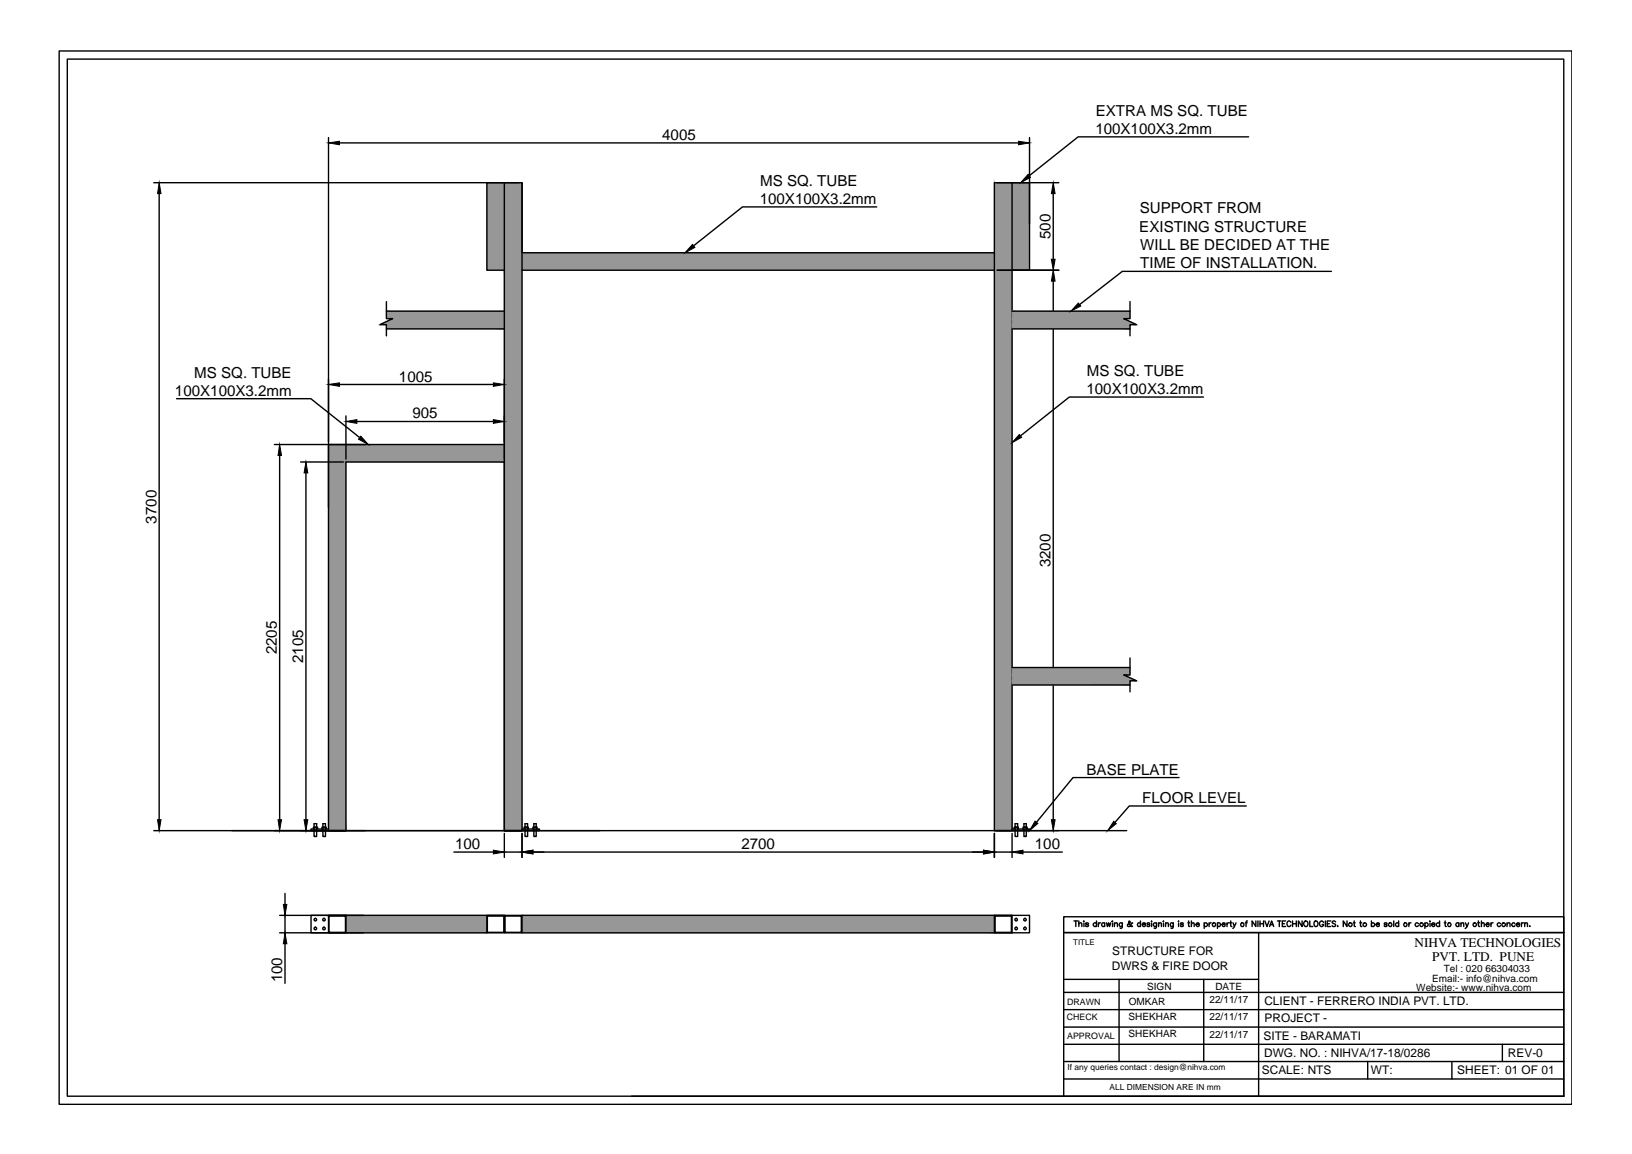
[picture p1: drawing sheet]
<svg xmlns="http://www.w3.org/2000/svg" width="297mm" height="210mm" viewBox="0 0 297 210" stroke-linecap="round" stroke-linejoin="round" font-family="sans-serif">
<!-- layer: 0 -->
<g fill="#979797" stroke="#979797" stroke-width=".18">
<path d="M181 33.2v12.8h3.2zM181 33.2h3.2v12.8z"/>
<path d="M184.2 33.2v15.9h3.2zM184.2 33.2h3.2v15.9z"/>
<path d="M181 46v3.1h3.2zM181 46h3.2v3.1z"/>
<path d="M95 46v3.1h86zM95 46h86v3.1z"/>
<path d="M91.8 33.2v15.9h3.2zM91.8 33.2h3.2v15.9z"/>
<path d="M88.6 33.2v15.9h3.2zM88.6 33.2h3.2v15.9z"/>
<path d="M181 49.1v102h3.2zM181 49.1h3.2v102z"/>
<path d="M91.8 49.1v102h3.2zM91.8 49.1h3.2v102z"/>
<path d="M59.8 80.9v3.1h32zM59.8 80.9h32v3.1z"/>
<path d="M59.8 84v67.1h3.2zM59.8 84h3.2v67.1z"/>
<path d="M70.3 56.6v1.4h21.5zM70.3 56.6h21.5v1.4z"/>
<path d="M69.1 59.1h22.7l-20.3-1.1zM71.5 58h20.3v1.1z"/>
<path d="M70.3 59.1v.7h21.5zM70.3 59.1h21.5v.7z"/>
<path d="M95 166.5v3.2h86zM95 166.5h86v3.2z"/>
<path d="M63 166.5v3.2h25.6zM63 166.5h25.6v3.2z"/>
<path d="M184.2 56.6v1.4h21.5zM184.2 56.6h21.5v1.4z"/>
<path d="M184.2 58v1.1h22.7zM184.2 58h20.3l2.4 1.1z"/>
<path d="M184.2 59.1v.7h21.5zM184.2 59.1h21.5v.7z"/>
<path d="M184.2 121.4v1.4h21.5zM184.2 121.4h21.5v1.4z"/>
<path d="M184.2 122.8v1h22.7zM184.2 122.8h20.3l2.4 1z"/>
<path d="M184.2 123.8v.8h21.5zM184.2 123.8h21.5v.8z"/>
</g>
<g fill="none" stroke="#000" stroke-width=".25">
<path d="M10.8 9.3h275.3v191.6h-275.3zM12.2 10.8h272.4v188.6h-272.4zM28 33.2h66.5M29 35.2v113.9M59.8 25v126.1h3.2h-6.4v-.3h3.2M61.8 26h123.6M91.8 33.2h3.2v117.9h-3.2zM91.8 33.2h-3.2v15.9h3.2M95 33.2v12.8h86v-12.8h3.2v117.9h-3.2v-105.1M159.6 37.6h-24.5l-8.8 7.1M181.5 33.2h11.2M184.2 33.2h3.2v15.9h-3.2"/>
<path d="M187.4 25v15.7M191.7 35.2v12M227.3 24.9h-31.1l-8.9 7.1M70.3 54.9v3.1h1.2l-2.4 1.1h1.2v2M70.3 56.6h21.5M70.3 59.8h21.5M95 49.1h86M181.5 49.1h11.2M184.2 56.6h21.5M184.2 59.8h21.5M191.7 51.1v98M205.7 54.9v3.1h-1.2l2.4 1.1h-1.2v2"/>
<path d="M242.3 49.4h-38l-7.8 6M32.1 72.5h24.5l8.9 7.1M61.8 69.9h28M63 75.6v7.9M65 76.7h24.8M91.8 69v14.5M219 72.2h-24.4l-8.9 7.1M49.9 80.9h41.9M50.9 82.8v66.3M54.7 84h7.8M55.7 86v63.1M205.7 119.7v3.1h-1.2l2.4 1h-1.2v2.1"/>
<path d="M184.2 121.4h21.5M184.2 124.6h21.5M28 151.1h177.1M57.2 150.5h.6v.3M57.2 149.8h.4v2.3h-.4zM57.6 150.5h-.6v.3M58.8 150.5h.6v.3M58.8 149.8h.4v2.3h-.4zM59.2 150.5h-.6v.3M63 151.1v-67.1h28.8v67.1M82.6 155h7.2M91.8 155h3.2"/>
<path d="M91.8 151.6v4.4M95 150.8h3.2v.3h-6.4h3.2M95 151.6v4.4M95.6 150.5h.6v.3M95.6 149.8h.4v2.3h-.4zM96 150.5h-.6v.3M97 155h82M97.2 150.5h.6v.3M97.2 149.8h.4v2.3h-.4zM97.6 150.5h-.6v.3M181 151.6v4.4M181 155h3.2"/>
<path d="M184.2 150.8h3.2v.3h-6.4M184.2 151.6v4.4M184.8 150.5h.5v.3M184.8 149.8h.4v2.3h-.4zM185.2 150.5h-.6v.3M186.2 155h7.2M186.4 150.5h.6v.3M186.4 149.8h.4v2.3h-.4zM186.8 150.5h-.6v.3M214.6 141.4h-19.3l-6.6 8.2M226.8 146.6h-21.3l-2.6 3M50.9 169.7h40.9"/>
<path d="M50.9 166.5h15.2M51.9 162.5v2M51.9 166.5v3.2M51.9 171.7v7.2M59.9 166.6h3v3h-3zM63 169.7h-6.4v-3.2h6.4h-3.2v3.2h3.2v-3.2h28.8h-3.2v3.2M88.7 166.6h3v3h-3zM91.9 166.6h3v3h-3zM95 166.5h-3.2v3.2h3.2v-3.2h86M181 166.5h6.4v3.2h-6.3M181 166.5v3.2M181 166.5h3.2v3.2h-89.2"/>
<path d="M181.1 166.6h3v3h-3zM193.6 178.1h35.5M195.5 167.5h.6M195.8 167.5v1M196.4 168.1l.2-.2h.2l.1 .6M196.4 167.5v1M197.3 167.5v.1zM197.3 167.9v.6M198.1 168l-.2-.1h-.3v.2l.5 .3-.2 .1h-.3v-.1M199.6 168a.32 .32 0 0 0-.5-.1 .32 .32 0 0 0 0 .5 .32 .32 0 0 0 .5 0M199.6 167.5v1M199.9 167.9v.6"/>
<path d="M200.3 167.9h-.2l-.2 .2M201.1 168a.3 .3 0 0 0-.5 0 .3 .3 0 0 0 0 .4 .3 .3 0 0 0 .5 0M201.1 167.9v.6M201.4 167.9l.2 .6 .2-.6 .1 .6 .3-.6M202.5 167.5v.1zM202.5 167.9v.6M202.8 168.1l.3-.2h.2l.1 .6M202.8 167.9v.6M203.7 178.1v15M204.3 167.9l-.1 .8-.1 .2-.3-.1M204.3 168a.32 .32 0 0 0-.5-.1 .32 .32 0 0 0 0 .5 .32 .32 0 0 0 .5 0M206.1 167.9a.65 .65 0 0 1-.9 .5v-.3l.5-.3-.2-.3-.1 .2 .1 .4 .4 .4 .2-.1"/>
<path d="M207.6 168a.3 .3 0 0 0-.5 0 .3 .3 0 0 0 0 .4 .3 .3 0 0 0 .5 0M207.6 167.5v1M207.9 168.1h.6a.3 .3 0 0 0-.5-.1 .3 .3 0 0 0 0 .4 .3 .3 0 0 0 .5 0M209.3 168l-.1-.1h-.4v.2l.4 .1 .1 .2-.2 .1-.3-.1M209.6 167.5v.1zM209.6 167.9v.6M210.5 167.9v.8l-.2 .2-.2-.1M210.5 168a.32 .32 0 0 0-.5-.1 .32 .32 0 0 0 0 .5 .32 .32 0 0 0 .5 0M210.9 168.1l.2-.2h.2l.1 .6M210.9 167.9v.6M211.8 167.5v.1zM211.8 167.9v.6"/>
<path d="M212.1 168.1l.3-.2h.2l.1 .6M212.1 167.9v.6M213.5 167.9v.8l-.1 .2-.3-.1M213.5 168a.3 .3 0 0 0-.4 0 .3 .3 0 0 0 0 .4 .3 .3 0 0 0 .4 0M214.5 167.5v.1zM214.5 167.9v.6M215.4 168l-.2-.1h-.3v.2l.4 .1 .1 .2-.2 .1h-.3v-.1M216.2 167.9h.3M216.3 167.5v.8l.2 .2M216.8 168.1l.3-.2h.2l.1 .6M216.8 167.5v1M217.7 168.1h.6l-.1-.2a.32 .32 0 0 0-.5 .1 .32 .32 0 0 0 .1 .5 .32 .32 0 0 0 .5-.1"/>
<path d="M219.1 178.1v15M219.2 168a.32 .32 0 0 1 .5-.1 .32 .32 0 0 1 0 .5 .32 .32 0 0 1-.5 0M219.2 167.9v1M220.1 167.9v.6M220.4 167.9h-.2l-.1 .2M221.6 168a.3 .3 0 0 1 .4 0 .3 .3 0 0 1 0 .4 .3 .3 0 0 1-.4 0M221.6 167.9v1M222.4 168.1h.6a.3 .3 0 0 0-.5-.1 .3 .3 0 0 0 0 .4 .3 .3 0 0 0 .5 0M223.3 167.9v.6M223.7 167.9h-.2l-.2 .2M223.8 167.9h.4M224 167.5v.8l.2 .2"/>
<path d="M224.4 167.9l.3 .6 .3-.6M224.7 168.5l-.3 .4M226.7 167.9h.3M227 167.5l-.2 .2v.8M228.6 167.5v1l-.7-1v1M229 167.5v1M229.1 169.6v29.8M229.3 167.5v1M229.3 168h.7M230 167.5v1M230.2 167.5l.4 1 .4-1M231.1 168.5l.4-1 .3 1"/>
<path d="M231.2 168.2h.5M232.5 167.5h.6M232.8 167.5v1M233.4 168h.4M234 167.5h-.6v1h.6M235 167.8a.37 .37 0 0 0-.5-.3 .37 .37 0 0 0-.3 .4v.2a.37 .37 0 0 0 .3 .4 .37 .37 0 0 0 .5-.2M235.3 168h.6M235.3 167.5v1M235.9 167.5v1M237 167.5v1l-.7-1v1M237.3 167.8a.37 .37 0 0 1 .5-.3 .37 .37 0 0 1 .3 .4v.2a.38 .38 0 0 1-.4 .4 .38 .38 0 0 1-.4-.4zM238.4 167.5v1h.5"/>
<path d="M239.2 167.7l.2-.2a.49 .49 0 0 1 .5 .5 .49 .49 0 0 1-.6 .5l-.1-.4zM240.9 167.8a.37 .37 0 0 0-.4-.3 .37 .37 0 0 0-.3 .4v.2a.36 .36 0 0 0 .3 .4 .36 .36 0 0 0 .4-.4h-.3M241.2 167.5v1M241.6 168h.3M242.2 167.5h-.6v1h.6M243.1 167.7l-.2-.2-.4 .2v.2l.5 .2v.4h-.3l-.2-.1M243.5 168.4h.1M245.2 167.5v1l-.7-1v1M246.3 167.9h.3M246.5 167.5v.8l.2 .2M247.5 167.9h.3M247.6 167.5l.1 1h.2"/>
<path d="M249.6 168a.32 .32 0 0 1 .5-.1 .32 .32 0 0 1 0 .5 .32 .32 0 0 1-.5 0M249.6 167.5v1M250.5 168.1h.6a.33 .33 0 0 0-.4-.2 .33 .33 0 0 0-.3 .3 .33 .33 0 0 0 .3 .3l.4-.1M252.4 168v-.1h-.4v.2l.4 .1v.2l-.2 .1-.3-.1M253.7 167.5v1M254.6 168a.32 .32 0 0 0-.5-.1 .32 .32 0 0 0 0 .5 .32 .32 0 0 0 .5 0M254.6 167.5v1M256.4 167.9v.6M256.8 167.9h-.2l-.2 .2M258.2 168a.32 .32 0 0 0-.5-.1 .32 .32 0 0 0 0 .5 .32 .32 0 0 0 .5 0M259.3 168a.32 .32 0 0 1 .5-.1 .32 .32 0 0 1 0 .5 .32 .32 0 0 1-.5 0M259.3 167.9v1"/>
<path d="M260.3 167.5v.1zM260.3 167.9v.6M260.6 168.1h.6l-.1-.2a.33 .33 0 0 0-.4 .1 .33 .33 0 0 0 0 .4 .33 .33 0 0 0 .5 0M262 168a.32 .32 0 0 0-.5-.1 .32 .32 0 0 0 0 .5 .32 .32 0 0 0 .5 0M262 167.5v1M262.9 167.9h.3M263 167.5v.8l.2 .2M265.5 168a.3 .3 0 0 0-.4 0 .3 .3 0 0 0 0 .4 .3 .3 0 0 0 .4 0M265.5 167.9v.6M265.9 168.1l.3-.2h.2v.6M265.9 167.9v.6M266.7 167.9l.3 .6 .3-.6"/>
<path d="M267 168.5l-.3 .4M269 167.9h.3M269.1 167.5v.8l.2 .2M269.6 168.1l.2-.2h.3v.6M269.6 167.5v1M270.5 168.1h.5a.3 .3 0 0 0-.4-.1 .3 .3 0 0 0 0 .4 .3 .3 0 0 0 .4 0M271.4 167.9v.6M271.8 167.9h-.3l-.1 .2M273.1 168a.32 .32 0 0 0-.5-.1 .32 .32 0 0 0 0 .5 .32 .32 0 0 0 .5 0M274.3 168.1l.2-.2h.3v.6M274.3 167.9v.6M275.7 168a.32 .32 0 0 0-.5-.1 .32 .32 0 0 0 0 .5 .32 .32 0 0 0 .5 0"/>
<path d="M276 168.1h.6a.33 .33 0 0 0-.4-.2 .33 .33 0 0 0-.3 .3 .33 .33 0 0 0 .3 .3l.4-.1M276.9 167.9v.6M277.3 167.9h-.3l-.1 .2M277.5 168.1l.1-.2h.4v.6M277.5 167.9v.6M278.4 168.4h.1M114.9 199.4h169.7M193.6 199.4v-29.8h91h-91v-2.8h91v32.6M193.6 189.9h91M193.6 186.8h91M193.6 183.6h91M193.6 180.5h91"/>
<path d="M193.6 193.1h91M193.6 196.3h91M248.9 193.1v3.2M264.3 193.1v3.2M273.4 189.9v3.2"/>
<circle cx="57.4" cy="168.9" r=".23"/>
<circle cx="57.4" cy="167.3" r=".23"/>
<circle cx="59" cy="167.3" r=".23"/>
<circle cx="59" cy="168.9" r=".23"/>
<circle cx="184.9" cy="167.3" r=".23"/>
<circle cx="184.9" cy="168.9" r=".23"/>
<circle cx="186.6" cy="167.3" r=".23"/>
<circle cx="186.6" cy="168.9" r=".23"/>
<circle cx="221" cy="168.2" r=".32"/>
<circle cx="226.1" cy="168.2" r=".32"/>
<circle cx="245.8" cy="168.2" r=".33"/>
<circle cx="248.4" cy="168.2" r=".33"/>
<circle cx="253" cy="168.2" r=".32"/>
<circle cx="255.8" cy="168.2" r=".32"/>
<circle cx="258.7" cy="168.2" r=".33"/>
<circle cx="263.8" cy="168.2" r=".32"/>
<circle cx="268.4" cy="168.2" r=".32"/>
<circle cx="273.7" cy="168.2" r=".33"/>
</g>
<g fill="#000" stroke="#000" stroke-width=".18">
<path d="M29 33.2l.3 2h-.6zM59.8 26l2-.3v.6zM185.4 25.7l2 .3-2 .3zM187.1 31.7l.5 .6-1.8 .9zM191.7 33.2l.3 2h-.6zM126 44.5l.5 .5-1.8 1zM191.7 49.1l.3 2h-.6zM191.4 47.2h.6l-.3 1.9zM196.3 55.1l.4 .6-1.8 .9zM59.8 69.9l2-.3v.7zM63 76.7l2-.4v.7zM65.7 79.3l1.3 1.6-1.8-1z"/>
<path d="M89.8 76.3l2 .4-2 .3zM89.8 69.6l2 .3-2 .4zM185.5 79l.4 .5-1.7 1zM50.9 80.9l.3 1.9h-.6zM55.7 84l.3 2h-.7zM28.7 149.1h.6l-.3 2zM50.6 149.1h.6l-.3 2zM55.3 149.1h.7l-.3 2zM89.8 154.6l2 .4-2 .3zM95 155l2-.4v.7zM179 154.6l2 .4-2 .3zM184.2 155l2-.4v.7z"/>
<path d="M188.4 149.4l.5 .4-1.5 1.3zM191.4 149.1h.6l-.3 2zM202.7 149.4l.5 .4-1.6 1.3zM51.6 164.5h.6l-.3 2zM51.9 169.7l.3 2h-.6z"/>
</g>
<g font-size="2.8">
<text x="199.4" y="21">EXTRA MS SQ. TUBE</text>
<text x="120.5" y="25.5">4005</text>
<text x="199.4" y="24.4">100X100X3.2mm</text>
<text x="138.4" y="33.8">MS SQ. TUBE</text>
<text x="138.3" y="37.1">100X100X3.2mm</text>
<text x="207.4" y="38.8">SUPPORT FROM</text>
<text x="191.2" y="43.5" transform="rotate(-90 191.2 43.5)">500</text>
<text x="207.4" y="42.1">EXISTING STRUCTURE</text>
<text x="207.5" y="45.5">WILL BE DECIDED AT THE</text>
<text x="207.5" y="48.8">TIME OF INSTALLATION.</text>
<text x="35.4" y="68.7">MS SQ. TUBE</text>
<text x="72.6" y="69.4">1005</text>
<text x="197.8" y="71.7">100X100X3.2mm</text>
<text x="197.8" y="68.4">MS SQ. TUBE</text>
<text x="31.8" y="72">100X100X3.2mm</text>
<text x="75.1" y="76.1">905</text>
<text x="28.5" y="95.2" transform="rotate(-90 28.5 95.2)">3700</text>
<text x="191.2" y="103.2" transform="rotate(-90 191.2 103.2)">3200</text>
<text x="50.4" y="119" transform="rotate(-90 50.4 119)">2205</text>
<text x="55.2" y="120.7" transform="rotate(-90 55.2 120.7)">2105</text>
<text x="197.8" y="140.9">BASE PLATE</text>
<text x="207.9" y="146.1">FLOOR LEVEL</text>
<text x="82.8" y="154.4">100</text>
<text x="134.9" y="154.5">2700</text>
<text x="188.4" y="154.4">100</text>
<text x="51.4" y="178.7" transform="rotate(-90 51.4 178.7)">100</text>
</g>
<g font-size="2.4">
<text x="257.4" y="172.2">NIHVA TECHNOLOGIES</text>
<text x="260.7" y="174.8">PVT. LTD. PUNE</text>
</g>
<g font-size="2.2">
<text x="202.5" y="173.8">STRUCTURE FOR</text>
<text x="202.4" y="176.4">DWRS &amp; FIRE DOOR</text>
<text x="230.1" y="182.9">CLIENT - FERRERO INDIA PVT. LTD.</text>
<text x="230.2" y="186">PROJECT -</text>
<text x="230" y="189.1">SITE - BARAMATI</text>
<text x="229.7" y="195.4">SCALE: NTS</text>
<text x="230.1" y="192.3">DWG. NO. : NIHVA/17-18/0286</text>
<text x="249.5" y="195.4">WT:</text>
<text x="265.2" y="195.4">SHEET: 01 OF 01</text>
<text x="274.5" y="192.3">REV-0</text>
</g>
<g font-size="1.8">
<text x="260.7" y="178.6">Email:- info@nihva.com</text>
<text x="262.8" y="176.8">Tel : 020 66304033</text>
<text x="205.4" y="185.5">SHEKHAR</text>
<text x="205.5" y="182.8">OMKAR</text>
<text x="208.8" y="180">SIGN</text>
<text x="220.1" y="182.4">22/11/17</text>
<text x="220.1" y="185.5">22/11/17</text>
<text x="221.2" y="180">DATE</text>
<text x="257.8" y="180.3">Website:- www.nihva.com</text>
<text x="205.4" y="188.7">SHEKHAR</text>
<text x="220.1" y="188.7">22/11/17</text>
</g>
<g font-size="1.6">
<text x="194.2" y="185.5">CHECK</text>
<text x="194.2" y="182.8">DRAWN</text>
<text x="194.2" y="189.1">APPROVAL</text>
</g>
<g font-size="1.5">
<text x="194.3" y="194.7">If any queries contact : design@nihva.com</text>
<text x="201.9" y="198.3">ALL DIMENSION ARE IN mm</text>
</g>
<text font-size="1.4" x="195.3" y="171.8">TITLE</text>
</svg>
